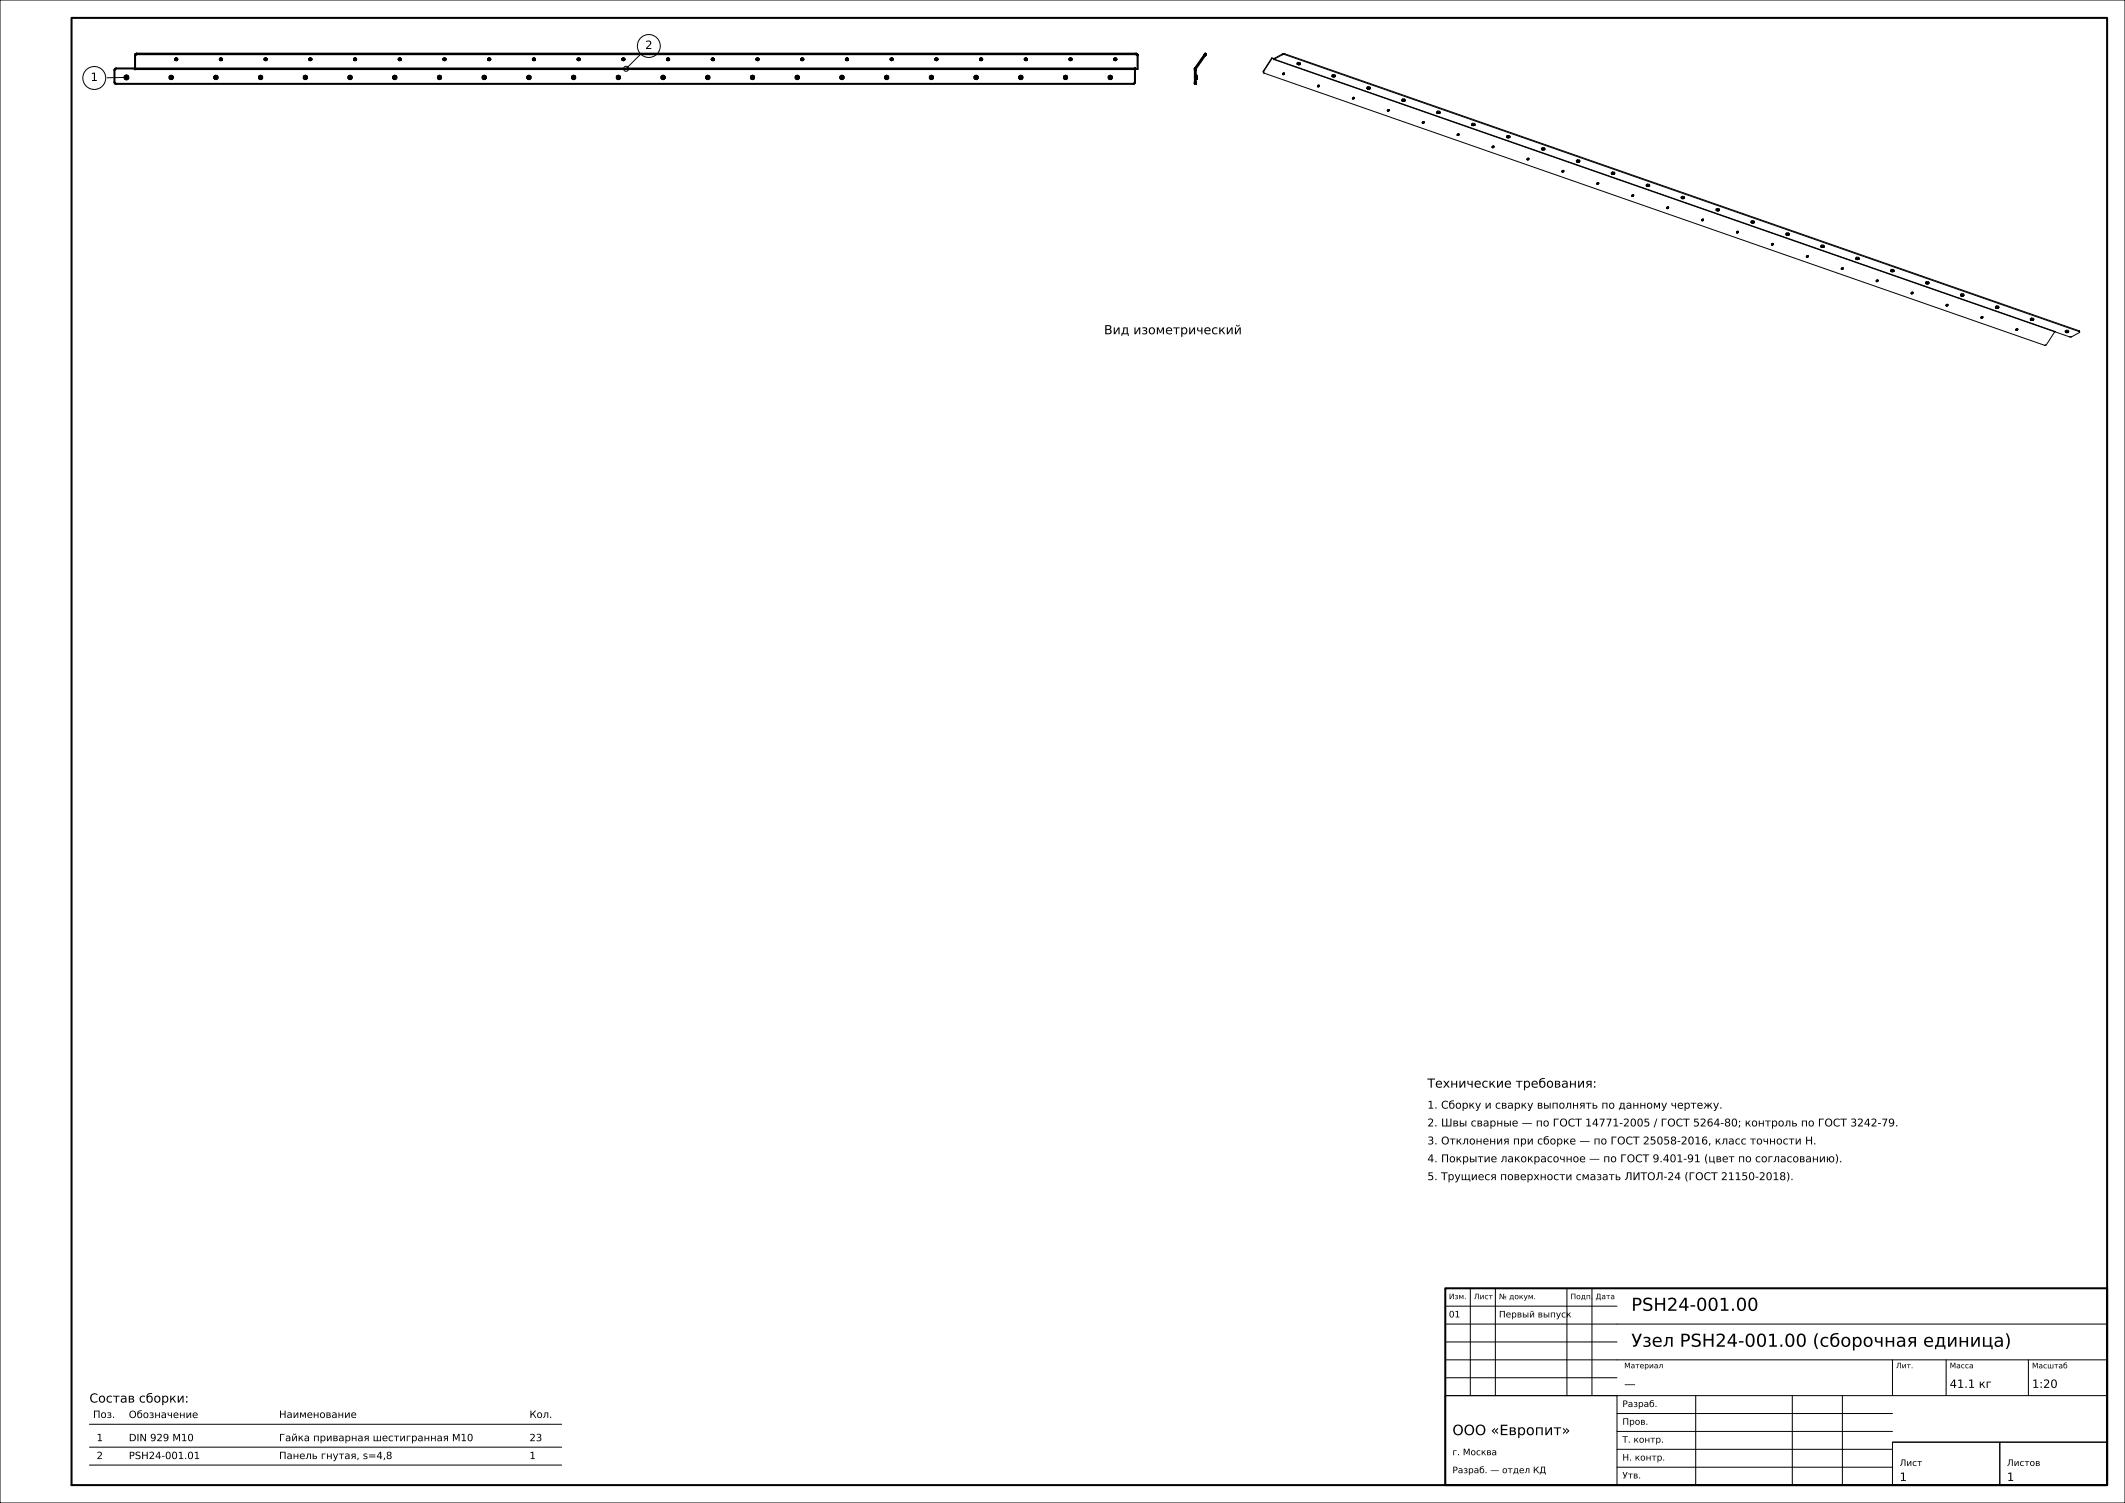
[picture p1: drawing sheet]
<svg xmlns="http://www.w3.org/2000/svg" width="594mm" height="420mm" viewBox="0 0 594 420" stroke-linecap="round" stroke-linejoin="round" font-family="sans-serif">
<g fill="none" stroke="#000" stroke-width=".28">
<path d="M0 0h594v420h-594zM178.8 15.4l-3.8 3.8M353.2 19.8l-.1 .3M353.2 19.8l.1 .1M353.3 19.9l-.1 .3M355.5 16.2l.6 .3M355.5 16.2l-2.3 3.6M355.5 16.2l.1 .1M355.6 16.3l-2.3 3.6M355.6 16.3l.5 .2M356 16.6v.1M356 16.6h.1"/>
<path d="M356.1 16.6h.1M356.1 16.6v.1M356.1 16.6l218.3 76.1M356.1 16.5l-.1 .1M356.2 16.5l222.2 77.6h.7l2.2-1.2M356.2 16.5l-.1 .1M358.5 15.1l-2.4 1.3M358.5 15.3l-2.3 1.2M358.5 15.1v.2M359.2 15l221.9 77.4M359.2 15l-.7 .1M359.2 15.3h-.7"/>
<path d="M359.2 15.3l221.9 77.3M359.2 15v.3M362.6 17.8v.1M362.6 17.6v.2M362.6 17.9v.1M362.6 18h.1M362.7 18h.1M362.7 18h.7M362.7 17.8l-.1 .1M362.7 17.8h-.1M362.8 17.9h.1M362.9 17.7h.3"/>
<path d="M362.9 17.7l-.2 .1M362.9 17.4l.3 .1M362.9 17.4l-.3 .2M362.9 17.4v.3M362.9 17.9h.3M363.2 17.9h.1M363.2 17.8h-.5M363.2 17.8h.2M363.3 17.9l-.3 .1-.2-.1M363.3 17.7h-.1M363.3 17.7l.1 .1M363.3 17.4v.3"/>
<path d="M363.4 17.8v.1M363.4 17.5l.1 .4M363.4 17.8l.1 .1M363.4 18h.1M363.4 17.9h.1M363.4 17.9v.1M363.5 18h-.1M363.5 17.9h.1M363.5 17.9v.1M35.4 21.6l-5.4 .1M353.1 20.1v.1M353.1 20.2h.1"/>
<path d="M353.2 20.2v.1M353.2 20.3h.1M353.2 20.3l.1 .1M353.3 20.4h.1M353.4 20.4l218.1 76.1 .5-.2 2.4-3.6M358.5 20.7v.1M358.5 20.8h.1M358.6 20.8l.2 .1M358.8 20.9h.1M359 20.8l-.2 .1M359 20.4l-.2 .3h-.3M359 20.4l-.5 .3"/>
<path d="M359 20.4v.1M359 20.7v.1M359 20.5h.1M359.1 20.6l-.1 .1M359.1 20.5v.1M359.1 20.6h.1M368.3 24.1h.1M368.3 24.1v.1M368.3 24.2l.1 .1M368.7 23.8l-.1 .3h-.3M368.8 23.8l-.5 .3M368.8 23.8v.2"/>
<path d="M368.8 24l-.4 .3M368.8 24h.1M372.3 21.2l.1 .1M372.3 21v.2M372.4 21.3v.1M372.4 21.4h.1M372.4 21.3h.1M372.4 21.4l.1 .1M372.6 21.3h.5M372.6 21.3h.1M372.6 21.3h.4M372.6 21.1h.5"/>
<path d="M372.6 21.1l-.3 .1M372.6 20.8l.4 .1M372.6 20.8l-.2 .2M372.6 20.8v.3M373 21.3h.1M373.1 21.1l.1 .2M373.1 20.8v.3M373.2 21.2l-.8 .1M373.2 21.2v.1M373.2 20.9l.1 .4M373.2 21.4h.1M373.2 21.4l-.7 .1"/>
<path d="M373.2 21.3h.1M373.2 21.3v.1M373.3 21.3l-.1 .1M378 27.5l.1 .1M378.1 27.6h.1M378.1 27.6l.1 .1M378.2 27.7h.1M378.5 27.3l-.5 .2M378.5 27.2h-.3l-.2 .3M378.5 27.2l.1 .3M378.5 27.5l-.3 .2M378.6 27.5h-.1"/>
<path d="M382.1 24.6l.1 .2M382.1 24.4v.2M382.2 24.8h.1M382.2 24.7v.1M382.2 24.7h.1M382.2 24.6h-.1M382.3 24.6l-.1 .1M382.3 24.7v.1M382.3 24.7h.5M382.4 24.5h.1M382.4 24.5l-.2 .1M382.4 24.2l.3 .1"/>
<path d="M382.4 24.2l-.2 .2M382.4 24.2v.3M382.6 24.6h-.3M382.6 24.6l.4 .1M382.8 24.7h.1M382.8 24.7l-.5 .1M382.9 24.5h-.4M382.9 24.5l.1 .2M382.9 24.2v.3M382.9 24.3l.1 .4M382.9 24.8h.1M383 24.7v.1"/>
<path d="M383 24.8h-.8M383 24.7h.1M383 24.7l-.1 .1M387.8 30.9v.1M387.8 31h.1M387.8 31l.1 .1M387.9 30.7l-.1 .2M387.9 31.1h.1M387.9 30.6v.1M388.1 31.1h-.1M388.2 31l-.1 .1M388.3 30.6l-.2 .3h-.3"/>
<path d="M388.3 30.6v.1M388.3 30.6h-.4M388.3 31h-.1M388.3 30.9v.1M388.3 30.7h.1M388.3 30.9h.1M388.3 30.7v.2M391.8 28l.1 .2M391.8 27.8v.2M391.9 28.1v.1M391.9 28.2h.1M392 28.2h.7"/>
<path d="M392 28.1h-.1M392 28h-.2M392.1 28.1h.1M392.1 27.9h.2M392.1 27.9l-.1 .1M392.1 27.6l.4 .1M392.1 27.6l-.2 .2M392.1 27.6v.3M392.2 28l-.2 .1M392.2 28l.5 .1M392.5 28.1h-.4M392.5 28.1h.1"/>
<path d="M392.6 28.1l-.3 .2-.2-.2M392.6 27.9h-.3M392.6 27.9l.1 .1M392.6 27.6v.3M392.7 27.7l.1 .4M392.7 28v.1M392.7 28.2h.1M392.7 28.1h.1M392.7 28.1v.1M392.8 28.2h-.1M392.8 28.1h.1M392.8 28.1v.1"/>
<path d="M397.6 34.3v.1M397.6 34.4h.1M397.6 34.4v.1M397.6 34.5h.1M397.8 34.5h-.1M398 34l-.1 .3h-.3M398 34l-.4 .3M398 34l.1 .2M398.1 34.3l-.3 .2M398.1 34.2v.1M401.6 31.4l.1 .2M401.6 31.2v.2"/>
<path d="M401.7 31.6h.1M401.7 31.5v.1M401.7 31.5h.1M401.7 31.6l.1 .1M401.8 31.4h-.2M401.8 31.5l.5 .1M401.8 31.5h.1M401.9 31.5h.4M401.9 31.3h.2M401.9 31.3l-.1 .1M401.9 31l.4 .1M401.9 31l-.2 .2"/>
<path d="M401.9 31v.3M402.2 31.4l-.5 .1M402.2 31.4l.2 .1M402.3 31.5h.1M402.3 31.6h.1M402.3 31.5v.1M402.4 31.3h-.3M402.4 31.3l.1 .2M402.4 31v.3M402.4 31.5h.1M402.4 31.1l.2 .4M402.5 31.6l-.7 .1"/>
<path d="M402.5 31.5h.1M402.5 31.5v.1M402.6 31.5l-.1 .1M407.3 37.8l.2 .1M407.3 37.6v.2M407.4 37.6h-.1M407.5 37.9h.1M407.7 37.4h.1M407.7 37.4l-.3 .2M407.8 37.4l-.2 .3h-.3M407.8 37.4v.1M407.8 37.8l-.3 .1"/>
<path d="M407.8 37.7v.1M407.8 37.5l.1 .1M407.9 37.6l-.1 .1M407.9 37.6h.1M411.4 34.8l.1 .2M411.4 34.8h.1M411.4 34.6v.2M411.5 35h.1M411.5 34.9v.1M411.5 34.9h.1M411.6 34.8l-.1 .1M411.6 34.8l.6 .1"/>
<path d="M411.6 34.9v.1M411.6 34.9h.1M411.6 35h.1M411.6 34.9h.5M411.7 34.7h.5M411.7 34.7l-.2 .1M411.7 34.4l.3 .1M411.7 34.4l-.3 .2M411.7 34.4v.3M412.1 34.9h.1M412.1 34.9l-.5 .1M412.2 34.7v.2"/>
<path d="M412.2 34.4v.3M412.2 34.5l.1 .4M412.2 35h.1M412.2 34.9v.1M412.2 35h-.7M412.2 34.9h.1M412.3 34.9h.1M412.3 34.9l-.1 .1M421.1 38.2l.1 .2M421.1 38v.2M421.2 38.3v.1M421.2 38.4h.1"/>
<path d="M421.3 38.4h.7M421.4 38.4h.1M421.4 38.3v.1M421.4 38.3h.1M421.4 38.1h.2M421.4 38.1l-.3 .1M421.4 37.8l.4 .1M421.4 37.8l-.2 .2M421.4 37.8v.3M421.5 38.2l-.3 .1M421.5 38.2l.5 .1M421.8 38.3h-.4"/>
<path d="M421.8 38.3h.1M421.8 38.3l-.4 .1M421.9 38.1h-.3M421.9 38.1l.1 .2M421.9 37.8v.3M422 37.9l.1 .4M422 38.4h.1M422 38.3h.1M422 38.3v.1M422.1 38.3l-.1 .1M417.1 41.2h.1M417.1 41.2l.1 .1"/>
<path d="M417.2 40.9l-.1 .3M417.2 41.3h.1M417.2 40.9h.1M417.4 41.3h-.1M417.5 40.8l-.1 .3h-.3M417.6 40.8v.1M417.6 40.8l-.4 .1M417.6 41.1l-.2 .2M417.6 41.1h.1M417.6 40.9v.1M417.6 41v.1M426.8 44.5v.1"/>
<path d="M426.8 44.6h.1M426.9 44.6h.1M426.9 44.6v.1M426.9 44.7h.1M427.1 44.7h-.1M427.3 44.3l-.5 .2M427.4 44.3l-.3-.1-.3 .3M427.4 44.3v.1M427.4 44.5l-.3 .2M427.4 44.4v.1M430.9 41.6v.2M430.9 41.4v.2"/>
<path d="M430.9 41.8h.1M431 41.8h.1M431 41.7v.1M431 41.8l.1 .1M431 41.7h.1M431 41.6h-.1M431.1 41.8h.5M431.1 41.7v.1M431.1 41.7h.5M431.2 41.5l.2 .1M431.2 41.5l-.2 .1M431.2 41.2l.3 .1"/>
<path d="M431.2 41.2l-.2 .2M431.2 41.2v.3M431.5 41.6l-.5 .1M431.5 41.6l.2 .1M431.6 41.7h.1M431.6 41.8h.1M431.7 41.5l-.3 .1M431.7 41.5l.1 .2M431.7 41.2v.3M431.7 41.7l.1 .1M431.7 41.3l.2 .4M431.7 41.8l-.6 .1"/>
<path d="M431.8 41.7h.1M431.8 41.8h.1M431.9 41.7l-.2 .1M436.6 48l.1 .1M436.6 47.8v.2M436.6 47.8h.1M436.7 48.1h.1M437.1 47.6l-.2 .3h-.3M437.1 47.6v.1M437.1 47.6l-.5 .2M437.1 48l-.3 .1M437.1 47.9v.1"/>
<path d="M437.1 47.7l.1 .1M437.2 47.8l-.1 .1M437.2 47.8h.1M440.6 45l.2 .2M440.6 45h.1M440.6 44.8v.2M440.7 45.2h.1M440.7 45.1v.1M440.8 45.2h.7M440.8 45.1h-.1M440.8 45v.1M440.8 45h.6"/>
<path d="M440.9 45.2h.1M440.9 45.1v.1M440.9 45.1h.5M440.9 44.9h.5M440.9 44.9l-.1 .1M440.9 44.6l.4 .1M440.9 44.6l-.2 .2M440.9 44.6v.3M441.4 45.1h.1M441.4 45.2h-.4M441.4 45l.1 .1M441.4 44.9l.1 .1"/>
<path d="M441.4 44.7v.2M441.5 44.7l.1 .4M441.5 45v.1M441.5 45.2h.1M441.5 45.1v.1M441.5 45.1h.1M441.6 45.2h-.1M441.6 45.1v.1M446.4 51.4h.1M446.4 51.4v.1M446.4 51.5h.1M446.4 51.1v.3"/>
<path d="M446.5 51.5h.1M446.5 51.1h-.1M446.7 51.5h-.2M446.7 51.5h.1M446.8 51l-.1 .3h-.3M446.8 51l.1 .1M446.8 51l-.3 .1M446.9 51.3l-.2 .2M446.9 51.3h.1M446.9 51.1v.1M446.9 51.2v.1M450.4 48.5l.1 .1"/>
<path d="M450.4 48.2v.3M450.5 48.6h.1M450.5 48.5v.1M450.5 48.6l.6 .1M450.5 48.5h.1M450.6 48.6h.1M450.7 48.3h.1M450.7 48.3l-.3 .2M450.7 48.1h.4M450.7 48.1l-.2 .1M450.7 48.1v.2M450.8 48.4l-.3 .1"/>
<path d="M450.8 48.4l.5 .1M451.1 48.5h-.5M451.1 48.5h.1M451.1 48.5v.1M451.1 48.6h-.4M451.2 48.7h-.1M451.2 48.3h-.4M451.2 48.3l.1 .2M451.2 48.1v.2M451.2 48.1l.2 .4M451.2 48.6v.1M451.3 48.5v.1"/>
<path d="M451.3 48.6h-.1M451.3 48.5h.1M451.3 48.6h.1M451.4 48.5l-.1 .1M456.1 54.7v.1M456.1 54.8h.1M456.1 54.8l.1 .1M456.2 54.9h.1M456.4 54.9h-.1M456.6 54.5l-.5 .2M456.6 54.5l-.3-.1-.2 .3M456.6 54.5l.1 .1"/>
<path d="M456.7 54.7l-.3 .2M456.7 54.6v.1M460.2 51.9v.1M460.2 51.6v.3M460.2 52h.1M460.3 52h.1M460.3 52v.1M460.3 51.9l-.1 .1M460.3 51.8l-.1 .1M460.4 52h.1M460.4 51.9v.1M460.4 52h.5"/>
<path d="M460.4 51.9h.1M460.4 51.9h.5M460.5 51.7l.2 .1M460.5 51.7l-.2 .1M460.5 51.5h.3M460.5 51.5l-.3 .1M460.5 51.5v.2M460.8 51.8l-.5 .1M460.8 51.8l.2 .1M460.9 51.9h.1M460.9 51.9v.1M460.9 52h.1"/>
<path d="M461 51.7l-.3 .1M461 51.7v.2M461 51.5v.2M461 51.9l.1 .1M461 51.5l.1 .4M461 52l-.7 .1M461 52h.1M461 51.9h.1M461.1 52h-.1M461.1 51.9v.1M465.9 58.1v.1M465.9 58.2l.1 .1"/>
<path d="M466 58.3h.1M466.2 58.3h-.1M466.3 58.2l-.1 .1M466.3 57.8l-.1 .3h-.3M466.4 57.9l-.5 .2M466.4 57.9h.1M466.4 58.2h-.1M466.4 58.1v.1M466.4 57.9v.1M466.4 58v.1M466.4 58h.1M469.9 55.3l.1 .1"/>
<path d="M469.9 55.3h.1M469.9 55v.3M470 55.4h.1M470 55.4l.1 .1M470 55.3v.1M470.1 55.5h.7M470.1 55.3h-.1M470.1 55.2v.1M470.1 55.2l.7 .1M470.2 55.4h.1M470.2 55.3v.1M470.2 55.3h.4"/>
<path d="M470.2 55.4l.1 .1M470.2 55.1h.5M470.2 55.1l-.1 .1M470.2 54.9h.4M470.2 54.9l-.2 .1M470.2 54.9v.2M470.6 55.3h.1M470.7 55.4l-.4 .1M470.7 55.1l.1 .2M470.7 54.9v.2M470.8 54.9l.1 .4M470.8 55.4h.1"/>
<path d="M470.8 55.3v.1M470.8 55.3h.1M470.9 55.3l-.1 .1M479.7 58.7v.1M479.7 58.4v.3M479.8 58.8h.1M479.8 58.8v.1M479.8 58.7v.1M479.8 58.9h.4M479.8 58.7h.1M479.9 58.8h.1M479.9 58.8l.3 .1"/>
<path d="M480 58.5h.1M480 58.5l-.3 .2M480 58.3h.4M480 58.3l-.2 .1M480 58.3v.2M480.1 58.6l-.3 .1M480.1 58.6l.5 .1M480.3 58.7h-.4M480.3 58.7h.1M480.4 58.7h.1M480.4 58.8l-.2 .1M480.4 58.9h-.2"/>
<path d="M480.4 58.7v.1M480.5 58.9h-.1M480.5 58.5h-.4M480.5 58.5l.1 .2M480.5 58.3v.2M480.5 58.3l.2 .4M480.6 58.7v.1M480.6 58.7h.1M480.6 58.8l-.1 .1M480.7 58.7l-.1 .1M475.6 61.6h.1M475.7 61.6v.1"/>
<path d="M475.7 61.7h.1M475.7 61.3l-.1 .3M475.8 61.3h-.1M475.9 61.7h-.1M476 61.7h-.1M476 61.2h.1M476 61.2l-.2 .1M476.1 61.2v.1M476.1 61.3l-.5 .2M476.1 61.3h.1M476.2 61.5l-.2 .2M476.2 61.5h.1"/>
<path d="M476.2 61.3v.1M476.2 61.4v.1M485.4 64.9l.1 .2M485.5 65.1h.1M485.6 65.1h.1M485.9 64.6l-.2 .3-.3 .1M485.9 64.7l-.5 .2M485.9 64.7h.1M485.9 64.9l-.3 .2M485.9 64.7l.1 .1M486 64.8l-.1 .1M489.4 62.1l.1 .1"/>
<path d="M489.4 61.8v.3M489.5 62.2h.1M489.5 62.2l.1 .1M489.6 62.3h.1M489.6 62.1l-.1 .1M489.6 62l-.2 .1M489.7 62.2h.1M489.7 62.2h.5M489.7 62.1v.1M489.8 61.9l.2 .1M489.8 61.9l-.2 .1M489.8 61.7h.3"/>
<path d="M489.8 61.7l-.3 .1M489.8 61.7v.2M489.8 62.1h-.1M489.8 62.1h.4M489.9 62h.1M490 62l.3 .1M490.2 62.1h.1M490.2 62.1v.1M490.2 62.2h.1M490.2 61.9l-.6 .2M490.2 61.9l.1 .1M490.2 61.7v.2"/>
<path d="M490.3 62.1v.1M490.3 61.7l.1 .4M490.3 62v.1M490.3 62.3h-.7M490.3 62.2h.1M490.3 62.1h.1M490.3 62.2v.1M490.4 62.2h-.1M490.4 62.1v.1M495.2 68.3v.1M495.2 68.4l.1 .1M495.3 68.5h.1"/>
<path d="M495.5 68.5h-.1M495.6 68.5h-.1M495.6 68l-.1 .3-.3 .1M495.7 68.1l-.3-.1-.2 .3M495.7 68.1h.1M495.7 68.1v.1M495.7 68.2l-.1 .3M495.7 68.2h.1M499.2 65.5l.1 .1M499.2 65.5h.1M499.2 65.2v.3M499.3 65.6h.1"/>
<path d="M499.3 65.6h.8M499.3 65.5v.1M499.3 65.5h.1M499.4 65.6h.5M499.4 65.6h.1M499.5 65.5h.4M499.5 65.3h.5M499.5 65.3l-.2 .2M499.5 65.1h.4M499.5 65.1l-.2 .1M499.5 65.1v.2M499.9 65.5v.1"/>
<path d="M500 65.4l-.7 .1M500 65.4v.1M500 65.3l.1 .2M500 65.1v.2M500 65.5h.1M500 65.1l.2 .4M500.1 65.6v.1M500.1 65.5v.1M500.1 65.6h.1M500.1 65.5h.1M500.2 65.5l-.1 .1M504.9 71.8h.1"/>
<path d="M504.9 71.8l.1 .1M505 71.9h.1M505.2 71.9h-.1M505.3 71.9h-.1M505.3 71.4l-.4 .4M505.3 71.4h.1M505.4 71.4v.1M505.4 71.5l-.5 .3M505.4 71.5h.1M505.5 71.5v.1M505.5 71.6l-.2 .3M509 68.9v.1"/>
<path d="M509 68.6v.3M509 69h.1M509.1 69v.1M509.1 68.9l-.1 .1M509.1 69.1h.4M509.1 68.9h.1M509.1 68.9h.7M509.2 69h.1M509.2 69l.3 .1M509.3 68.7h.5M509.3 68.7l-.3 .2M509.3 68.5h.3"/>
<path d="M509.3 68.5l-.3 .1M509.3 68.5v.2M509.6 68.9l-.4 .1M509.6 68.9h.1M509.7 68.9v.1M509.7 69h.1M509.7 69l-.2 .1M509.8 68.7v.2M509.8 68.5v.2M509.8 68.6l.1 .3M509.8 68.9l.1 .1M509.8 68.9h.1"/>
<path d="M509.9 69l-.4 .1M509.9 68.9h.1M509.9 68.9v.1M514.7 75.2l.2 .1M514.9 75.3h.1M515.1 74.9l-.1 .2-.3 .1M515.2 74.9h-.4l-.1 .3M515.2 74.9h.1M515.2 74.9l-.3 .4M518.7 72.3l.1 .1M518.7 72v.3M518.8 72.4v.1"/>
<path d="M518.8 72.4h.1M518.8 72.4l.1 .1M518.9 72.5h.1M518.9 72.3l-.1 .1M518.9 72.2l-.2 .1M519 72.4h.1M519 72.4h.5M519 72.3v.1M519 72.1l.3 .1M519 72.1l-.1 .1M519 71.9h.4M519 71.9l-.2 .1"/>
<path d="M519 71.9v.2M519 72.3h.1M519 72.3h.4M519.3 72.2l-.4 .1M519.3 72.2l.3 .1M519.4 72.3l.1 .1M519.5 72.4h.1M519.5 72.1l-.2 .1M519.5 72.1l.1 .1M519.5 71.9v.2M519.6 72.3v.1M519.6 72l.1 .3"/>
<path d="M519.6 72.2l.1 .1M519.6 72.5h-.7M519.6 72.4v.1M519.6 72.4h.1M519.7 72.3l-.1 .1M524.4 78.5v.1M524.4 78.6h.1M524.5 78.6l.3 .1M524.8 78.7h.1M524.9 78.2l-.5 .3M524.9 78.2l-.1 .5M524.9 78.3l-.1 .2-.4 .1"/>
<path d="M528.5 75.7l.1 .2M528.5 75.4v.3M528.6 75.8h.1M528.6 75.8h.8M528.6 75.7v.1M528.6 75.9h.1M528.6 75.7h.1M528.7 75.7h-.1M528.7 75.8h.5M528.7 75.8h.1M528.7 75.7h.5M528.8 75.5l.2 .1"/>
<path d="M528.8 75.5l-.3 .2M528.8 75.3h.4M528.8 75.3l-.2 .1M528.8 75.3v.2M529 75.6l-.3 .1M529 75.6l.3 .1M529.2 75.7v.1M529.3 75.5l-.3 .1M529.3 75.5l.1 .2M529.3 75.3v.2M529.3 75.7h.1M529.3 75.4l.2 .3"/>
<path d="M529.4 75.7v.1M529.4 75.7h.1M529.4 75.8h.1M529.5 75.7l-.1 .1M538.3 79.1v.1M538.3 78.8v.3M538.3 79.2h.1M538.3 79.2l.1 .1M538.4 79.1h-.1M538.4 79.1h.7M538.5 79.2h.1M538.6 78.9h.4"/>
<path d="M538.6 78.9l-.3 .2M538.6 78.7h.3M538.6 78.7l-.3 .1M538.6 78.7v.2M538.9 79.1l-.4 .1M538.9 79.1h.1M539 79.1v.1M539 79.2h.1M539 79.2h-.5M539 78.9l.1 .2M539 78.7v.2M539.1 78.8l.1 .3"/>
<path d="M539.1 79.1v.1M539.1 79.1h.1M539.2 79.2l-.8 .1M539.2 79.1h.1M539.2 79.1v.1M534.2 82l.1 .1M534.3 82.1h.1M534.5 82.1h-.2M534.6 82.1h-.1M534.6 81.6l-.4 .4M534.6 81.6l.2 .2M534.7 81.7l-.2 .2-.3 .1"/>
<path d="M534.8 81.8l-.2 .3M534.8 81.8h.1M544 85.4l.2 .1M544.2 85.5h.1M544.4 85.5h-.2M544.4 85.4v.1M544.4 85.1l-.1 .2-.3 .1M544.5 85.1h-.4l-.1 .3M544.5 85.1v.1M544.5 85.2h.1M544.5 85.2l-.1 .2M548 82.5l.1 .1"/>
<path d="M548 82.2v.3M548.1 82.6v.1M548.1 82.6h.1M548.1 82.7h.1M548.1 82.5v.1M548.2 82.5h-.2M548.2 82.6h.1M548.3 82.6h.4M548.3 82.5l-.1 .1M548.3 82.3l.3 .1M548.3 82.3l-.1 .2M548.3 82.1h.4"/>
<path d="M548.3 82.1l-.2 .1M548.3 82.1v.2M548.3 82.5h.1M548.3 82.5h.4M548.6 82.4l-.5 .1M548.6 82.4l.2 .1M548.7 82.5v.1M548.7 82.6h.1M548.8 82.3l-.2 .1M548.8 82.3l.1 .1M548.8 82.1v.2M548.8 82.5l.1 .1"/>
<path d="M548.8 82.2l.2 .3M548.9 82.4v.1M548.9 82.7h-.7M548.9 82.7h.1M548.9 82.5h.1M548.9 82.6v.1M549 82.5l-.1 .1M553.7 88.7v.1M553.7 88.8h.1M553.8 88.8v.1M553.8 88.9h.1M553.9 88.9h.1"/>
<path d="M554.1 88.9h-.2M554.1 88.9h.1M554.2 88.4l-.5 .3M554.2 88.4l-.1 .5M554.2 88.5l-.2 .2-.3 .1M557.8 85.9l.1 .2M557.8 85.6v.3M557.9 86h.1M557.9 86l.7 .1M557.9 85.9v.1M557.9 85.9h.1M557.9 85.9h-.1"/>
<path d="M558 85.9h-.1M558 86h.5M558 86h.1M558 85.9h.5M558.1 85.7l.2 .1M558.1 85.7l-.2 .2M558.1 85.5h.3M558.1 85.5l-.2 .1M558.1 85.5v.2M558.3 85.8l-.3 .1M558.3 85.8h.2M558.4 85.8h-.1"/>
<path d="M558.5 85.8l.1 .1M558.5 85.9v.1M558.6 85.7l-.2 .1M558.6 85.7l.1 .2M558.6 85.5v.2M558.6 85.9h.1M558.6 85.6l.1 .3M558.6 85.9l.1 .1M558.7 85.9h.1M558.7 86h.1M558.7 85.9l-.1 .2M563.5 92.2l.1 .1"/>
<path d="M563.5 92.1v.1M563.5 92v.1M563.6 92.3h.1M563.8 92.3h-.2M563.8 92.3h.1M564 91.9l-.2 .2-.3 .1M564 91.9v.1M564 91.9l-.5 .1M564 92.1l-.2 .2M564 92v.1M567.5 89.3l.1 .1M567.5 89v.3"/>
<path d="M567.6 89.4h.1M567.6 89.4l.1 .1M567.6 89.3v.1M567.7 89.3h-.1M567.7 89.3h.7M567.8 89.4h.1M567.8 89.4v.1M567.8 89.3h.4M567.8 89.1h.5M567.8 89.1l-.3 .2M567.8 88.9h.4M567.8 88.9l-.2 .1"/>
<path d="M567.8 88.9v.2M568.2 89.3l.1 .1M568.3 89.4l-.5 .1M568.3 89.1l.1 .2M568.3 88.9v.2M568.4 89l.1 .3M568.4 89.3v.1M568.4 89.3h.1M568.4 89.4l-.7 .1M568.5 89.3h.1M568.5 89.3l-.1 .1M574.4 92.6l.1 .1"/>
<path d="M574.4 92.6v.1M574.4 92.6h.1M574.5 92.6v.1M577.3 92.7l.1 .1M577.3 92.4v.3M577.4 92.8h.1M577.4 92.8v.1M577.4 92.9h.1M577.5 92.8h.1M577.5 92.8h.5M577.6 92.5l.2 .1M577.6 92.5l-.3 .2"/>
<path d="M577.6 92.3h.4M577.6 92.3l-.2 .1M577.6 92.3v.2M577.6 92.7l-.1 .1M577.6 92.7l.4 .1M577.9 92.6l-.5 .2M577.9 92.6l.2 .1M578 92.8h.1M578.1 92.6h-.3M578.1 92.6l.1 .1M578.1 92.3v.3M578.1 92.7h.1"/>
<path d="M578.1 92.4l.2 .3M578.1 92.9h-.6M578.2 92.9h-.1M578.2 92.7v.1M578.2 92.7h.1M578.2 92.8h.1M578.2 92.8v.1M578.3 92.7l-.1 .1M581.1 92.4l.2 .1M581.1 92.6l.2 .2M581.1 92.4v.2M581.3 92.5h.1"/>
<path d="M581.3 92.5v.3M581.3 92.9h.1M581.3 92.8v.1M411 360v30M418 360v30M438 360v30M445 360v30M404 380h185M404 375h48M404 370h185M404 365h48M529 380v10"/>
<path d="M544 380v10M567 380v10M25 398h132M404 390h48v25h-48zM404 390h185M404 385h48M452 400h77M452 395h77M474 390v25M501 390v25M515 390v25M25 404.4h132"/>
<path d="M25 409.4h132M452 410h77M452 405h77M529 403h30v12h-30zM529 403h60M559 403h30v12h-30z"/>
<circle cx="175" cy="19.2" r=".7"/>
<circle cx="181.4" cy="12.9" r="3.2"/>
<circle cx="26.4" cy="21.8" r="3.2"/>
<circle cx="35.3" cy="21.6" r=".7"/>
</g>
<g fill="none" stroke="#000" stroke-width=".56">
<path d="M20 5h569v410h-569zM37.7 19.3h.1M37.7 19.2h279.5M37.7 19.3h279.5M38.2 15l-.4 .2-.1 .4M38.2 15.1l-.4 .4-.1 3.8M38.2 15.1h279.3M38.2 15h279.3M38.2 15v.1M49 16.5v.2M49 16.7h.1M49 16.7v.1"/>
<path d="M49 16.8h.1M49.3 16.3h.1M49.3 16.3l-.3 .2M49.4 16.3l.1 .1M49.5 16.4h.1M49.5 16.4v.1M49.5 16.5h.1M49.5 16.5l-.5 .1M49.5 16.5l.1 .1M49.6 16.6l-.5 .2M61.5 16.6v.1M61.5 16.5v.1"/>
<path d="M61.5 16.5l.2 .2 .3-.2M61.5 16.5h.1M61.5 16.7h.1M61.5 16.7v.1M61.5 16.8h.1M61.6 16.8h.1M61.7 16.3h.1M61.7 16.3l-.2 .2M61.8 16.3l.2 .1M61.8 16.8h-.1M62 16.4h.1M62 16.4v.1"/>
<path d="M62 16.5h.1M62 16.5l.1 .1M62.1 16.6l-.3 .2M73.9 16.6l.1 .1M74 16.5l-.1 .1M74 16.5l.3 .2 .2-.2M74 16.7h.1M74 16.4v.1M74 16.7l.2 .1M74 16.4h.1M74.2 16.3l-.2 .1M74.2 16.8h.1"/>
<path d="M74.3 16.3l.2 .1M74.3 16.3h-.1M74.5 16.4h.1M74.5 16.4v.1M74.5 16.7l-.2 .1M74.5 16.7h.1M74.5 16.5v.1M74.5 16.6v.1M86.4 16.6l.3 .2M86.5 16.5l-.1 .1M86.5 16.5l.3 .2 .2-.2M86.5 16.5h.1"/>
<path d="M86.5 16.4v.1M86.5 16.4h.1M86.7 16.3l-.2 .1M86.7 16.8h.1M86.8 16.3l.2 .2M86.8 16.3h-.1M86.9 16.8h-.1M87 16.8h-.1M87 16.7v.1M87 16.5h.1M87 16.7h.1M87 16.5v.1"/>
<path d="M87 16.6v.1M99 16.6l.4 .2M99 16.5v.1M99 16.5l.5 .1M99 16.5h.1M99 16.4v.1M99 16.4h.1M99.1 16.3l-.1 .1M99.2 16.3l.3 .2M99.2 16.3h-.1M99.5 16.8h-.1M99.5 16.7v.1"/>
<path d="M99.5 16.7h.1M99.5 16.5v.2M111.5 16.6l.1 .2M111.5 16.5v.1M111.5 16.5l.5 .1M111.5 16.5h.1M111.5 16.4v.1M111.5 16.4h.1M111.6 16.4h-.1M111.6 16.8h.1M111.6 16.3l.4 .2M111.6 16.3v.1"/>
<path d="M111.9 16.8h-.3M112 16.8h-.1M112 16.7v.1M112 16.7h.1M112 16.5v.1M112 16.6v.1M124 16.6v.1M124 16.5v.1M124 16.7h.1M124 16.7l.1 .1M124.1 16.4l-.1 .1M124.1 16.8h.1"/>
<path d="M124.1 16.3h.3M124.1 16.3v.1M124.1 16.8h.3M124.4 16.3v.1M124.4 16.4l.1 .1M124.4 16.8h.1M124.5 16.7l-.1 .1M124.5 16.5h.1M124.5 16.7h.1M124.5 16.5l-.5 .1M124.5 16.5v.1M124.5 16.6v.1"/>
<path d="M136.5 16.6v.1M136.5 16.5v.1M136.5 16.7h.1M136.5 16.7v.1M136.5 16.8h.1M136.6 16.8h.3M136.9 16.3v.1M136.9 16.3l-.4 .2M136.9 16.4h.1M136.9 16.8h.1M137 16.4h.1M137 16.4v.1"/>
<path d="M137 16.5h.1M137 16.5l-.5 .1M137 16.5l.1 .1M137.1 16.6l-.2 .2M149 16.5v.2M149 16.7h.1M149 16.7v.1M149 16.8h.1M149.3 16.3h.1M149.3 16.3l-.3 .2M149.4 16.3l.1 .1M149.5 16.4h.1"/>
<path d="M149.5 16.4v.1M149.5 16.5h.1M149.5 16.5l-.5 .1M149.5 16.5l.1 .1M149.6 16.6l-.5 .2M161.4 16.6l.1 .1M161.5 16.5l-.1 .1M161.5 16.5l.2 .2 .3-.2M161.5 16.7h.1M161.5 16.7v.1M161.5 16.8h.1M161.6 16.8h.1"/>
<path d="M161.7 16.3h.1M161.7 16.3l-.2 .2M161.8 16.3l.2 .1M161.8 16.8h-.1M162 16.4h.1M162 16.4v.1M162 16.5h.1M162 16.5l.1 .1M162.1 16.6l-.3 .2M173.9 16.6l.1 .1M174 16.5l-.1 .1M174 16.5l.3 .2 .2-.2"/>
<path d="M174 16.7h.1M174 16.4v.1M174 16.7l.2 .1M174 16.4h.1M174.2 16.3l-.2 .1M174.2 16.8h.1M174.3 16.3l.2 .1M174.3 16.3h-.1M174.5 16.4h.1M174.5 16.4v.1M174.5 16.7l-.2 .1M174.5 16.7h.1"/>
<path d="M174.5 16.5l.1 .1M174.6 16.6l-.1 .1M186.5 16.6l.2 .2M186.5 16.5v.1M186.5 16.5l.2 .2 .3-.2M186.5 16.5h.1M186.5 16.4v.1M186.5 16.4h.1M186.7 16.3l-.2 .1M186.7 16.8h.1M186.7 16.3l.3 .2M186.7 16.3h.1"/>
<path d="M186.9 16.8h-.2M187 16.8h-.1M187 16.7v.1M187 16.5h.1M187 16.7h.1M187 16.5v.1M187 16.6v.1M199 16.6l.4 .2M199 16.5v.1M199 16.5l.5 .1M199 16.5h.1M199 16.4v.1"/>
<path d="M199 16.4h.1M199.1 16.3l-.1 .1M199.2 16.3l.3 .2M199.2 16.3h-.1M199.5 16.8h-.1M199.5 16.7v.1M199.5 16.7h.1M199.5 16.5v.2M211.4 16.6l.2 .2M211.5 16.5l-.1 .1M211.5 16.5l.5 .1M211.5 16.5h.1"/>
<path d="M211.5 16.4v.1M211.5 16.4h.1M211.6 16.4h-.1M211.6 16.8h.1M211.6 16.3h.3M211.6 16.3v.1M211.6 16.8h.3M211.9 16.3v.1M211.9 16.4l.1 .1M211.9 16.8h.1M212 16.7l-.1 .1M212 16.7h.1"/>
<path d="M212 16.5v.1M212 16.6v.1M224 16.6v.1M224 16.5v.1M224 16.7h.1M224 16.7l.1 .1M224.1 16.4l-.1 .1M224.1 16.8h.1M224.1 16.3h.3M224.1 16.3v.1M224.1 16.8h.3M224.4 16.3v.1"/>
<path d="M224.4 16.4l.1 .1M224.4 16.8h.1M224.5 16.7l-.1 .1M224.5 16.5h.1M224.5 16.7h.1M224.5 16.5l-.5 .1M224.5 16.5l.1 .1M224.6 16.6l-.1 .1M236.4 16.6l.1 .1M236.5 16.5l-.1 .1M236.5 16.7h.1M236.5 16.7v.1"/>
<path d="M236.5 16.8h.1M236.8 16.3h.1M236.8 16.3l-.3 .2M236.9 16.3l.1 .1M237 16.4h.1M237 16.4v.1M237 16.5h.1M237 16.5l-.5 .1M237 16.5l.1 .1M237.1 16.6l-.5 .2M249 16.6v.1M249 16.5v.1"/>
<path d="M249 16.5l.3 .2 .2-.2M249 16.5h.1M249 16.7h.1M249 16.7v.1M249 16.8h.1M249.3 16.3h.1M249.3 16.3l-.3 .2M249.4 16.3l.1 .1M249.5 16.4h.1M249.5 16.4v.1M249.5 16.5h.1M249.5 16.5v.1"/>
<path d="M249.5 16.6l-.4 .2M261.4 16.6l.1 .1M261.5 16.5l-.1 .1M261.5 16.5l.3 .2 .2-.2M261.5 16.7h.1M261.5 16.7v.1M261.5 16.8h.1M261.6 16.8h.2M261.8 16.3h.1M261.8 16.3l-.3 .2M261.8 16.3l.2 .1M261.8 16.8h.1"/>
<path d="M262 16.4h.1M262 16.4v.1M262 16.5h.1M262 16.5l.1 .1M262.1 16.6l-.3 .2M274 16.6l.2 .2M274 16.5v.1M274 16.5l.2 .2 .3-.2M274 16.5h.1M274 16.4v.1M274 16.4h.1M274.2 16.3l-.2 .1"/>
<path d="M274.2 16.8h.1M274.2 16.3l.3 .2M274.2 16.3h.1M274.4 16.8h-.2M274.5 16.8h-.1M274.5 16.7v.1M274.5 16.7h.1M274.5 16.5v.1M274.5 16.6v.1M286.5 16.6l.4 .2M286.5 16.5v.1M286.5 16.5l.3 .2 .2-.2"/>
<path d="M286.5 16.5h.1M286.5 16.4v.1M286.5 16.4h.1M286.6 16.3l-.1 .1M286.7 16.3l.3 .2M286.7 16.3h-.1M287 16.8h-.1M287 16.7v.1M287 16.5h.1M287 16.7h.1M287 16.5l.1 .1M287.1 16.6l-.1 .1"/>
<path d="M298.9 16.6l.5 .2M299 16.5l-.1 .1M299 16.5l.5 .1M299 16.5h.1M299 16.4v.1M299 16.4h.1M299.1 16.3l-.1 .1M299.2 16.3l.3 .2M299.2 16.3h-.1M299.5 16.8h-.1M299.5 16.7v.1M299.5 16.7h.1"/>
<path d="M299.5 16.5v.1M299.5 16.6v.1M311.5 16.6v.1M311.5 16.5v.1M311.5 16.5l.5 .1M311.5 16.5h.1M311.5 16.7h.1M311.5 16.7l.1 .1M311.6 16.4l-.1 .1M311.6 16.8h.1M311.6 16.3h.3M311.6 16.3v.1"/>
<path d="M311.6 16.8h.3M311.9 16.3v.1M311.9 16.4l.1 .1M311.9 16.8h.1M312 16.7l-.1 .1M312 16.7h.1M312 16.5l.1 .1M312.1 16.6l-.1 .1M317.2 19.2v3.8l-.4 .4h-284.3l-.4-.2-.1-3.6 .2-.4 5.5-.1v.2M317.3 19.1h.1M317.3 19.1l-.1 .1M317.3 19.1l.1 .1"/>
<path d="M317.5 15l.4 .2 .1 .4M317.5 15.1l.5 .4M317.5 15v.1M318 15.4v3.9l-.6-.1M334 19.1h.2v4.3h-.2zM334 19.6h.2M334 19.1l.3 .1M334.3 19.2l-.1 .1M336.6 15.4l.2 .2M336.7 15.3l-.1 .1M336.9 15l-2.9 4.1M336.9 15l-.1 .1"/>
<path d="M336.9 15h.1M336.9 15l.2 .1M337.1 15.1l-.1 .1M337.1 15.1l-2.8 4.1M34.9 21.4l.5-.3 .4 .3v.5l-.4 .2-.5-.2zM47.4 21.4l.5-.3 .4 .3v.5l-.4 .2-.5-.2zM48 21.4v.1M59.9 21.4l.4-.3 .5 .3v.5l-.5 .2-.4-.2zM72.4 21.4l.4-.3 .5 .3v.5l-.5 .2-.4-.2zM84.9 21.4l.5-.3 .4 .3v.5l-.4 .2-.5-.2zM97.4 21.4l.5-.3 .4 .3v.5l-.4 .2-.5-.2zM109.9 21.4l.5-.3 .4 .3v.5l-.4 .2-.5-.2z"/>
<path d="M122.4 21.4l.4-.3 .5 .3v.5l-.5 .2-.4-.2zM134.9 21.4l.4-.3 .5 .3v.5l-.5 .2-.4-.2zM147.4 21.4l.4-.3 .5 .3v.5l-.5 .2-.4-.2zM159.9 21.4l.4-.3 .5 .3v.5l-.5 .2-.4-.2zM172.4 21.4l.5-.3 .4 .3v.5l-.4 .2-.5-.2zM184.9 21.4l.4-.3 .5 .3v.5l-.5 .2-.4-.2zM197.4 21.4l.5-.3 .4 .3v.5l-.4 .2-.5-.2zM209.9 21.4l.4-.3 .5 .3v.5l-.5 .2-.4-.2zM222.4 21.4l.5-.3 .4 .3v.5l-.4 .2-.5-.2zM234.9 21.4l.4-.3 .5 .3v.5l-.5 .2-.4-.2zM247.4 21.4l.5-.3 .4 .3v.5l-.4 .2-.5-.2zM259.9 21.4l.4-.3 .5 .3v.5l-.5 .2-.4-.2z"/>
<path d="M272.4 21.4l.4-.3 .5 .3v.5l-.5 .2-.4-.2zM284.9 21.4l.5-.3 .4 .3v.5l-.4 .2-.5-.2zM297.4 21.4l.4-.3 .5 .3v.5l-.5 .2-.4-.2zM309.9 21.4l.5-.3 .4 .3v.5l-.4 .2-.5-.2zM334 22.9h.2M334.2 21.4h.3M334.2 21.9h.3M334.2 21.1h.3M334.2 22.1h.3M334.5 21.9l.1 .1M334.5 21.4v.5M334.5 21.1l.1 .2"/>
<path d="M334.5 21.1l.1 .1M334.6 22l-.1 .1M334.6 21.3l-.1 .1M334.6 21.2v.8M404 360h185v55h-185z"/>
<circle cx="35.4" cy="21.6" r=".25"/>
<circle cx="35.4" cy="21.6" r=".41"/>
<circle cx="47.9" cy="21.6" r=".41"/>
<circle cx="47.9" cy="21.6" r=".25"/>
<circle cx="60.3" cy="21.6" r=".41"/>
<circle cx="60.3" cy="21.6" r=".25"/>
<circle cx="72.8" cy="21.6" r=".25"/>
<circle cx="72.9" cy="21.6" r=".41"/>
<circle cx="85.3" cy="21.6" r=".25"/>
<circle cx="85.4" cy="21.6" r=".41"/>
<circle cx="97.9" cy="21.6" r=".41"/>
<circle cx="97.9" cy="21.6" r=".25"/>
<circle cx="110.4" cy="21.6" r=".41"/>
<circle cx="110.4" cy="21.6" r=".25"/>
<circle cx="122.8" cy="21.6" r=".25"/>
<circle cx="122.9" cy="21.6" r=".41"/>
<circle cx="135.3" cy="21.6" r=".41"/>
<circle cx="135.3" cy="21.6" r=".25"/>
<circle cx="147.9" cy="21.6" r=".25"/>
<circle cx="147.9" cy="21.6" r=".41"/>
<circle cx="160.3" cy="21.6" r=".25"/>
<circle cx="160.4" cy="21.6" r=".41"/>
<circle cx="172.8" cy="21.6" r=".41"/>
<circle cx="172.8" cy="21.6" r=".25"/>
<circle cx="185.3" cy="21.6" r=".41"/>
<circle cx="185.3" cy="21.6" r=".25"/>
<circle cx="197.8" cy="21.6" r=".25"/>
<circle cx="197.9" cy="21.6" r=".41"/>
<circle cx="210.3" cy="21.6" r=".41"/>
<circle cx="210.4" cy="21.6" r=".25"/>
<circle cx="222.8" cy="21.6" r=".25"/>
<circle cx="222.9" cy="21.6" r=".41"/>
<circle cx="235.3" cy="21.6" r=".41"/>
<circle cx="235.4" cy="21.6" r=".25"/>
<circle cx="247.8" cy="21.6" r=".25"/>
<circle cx="247.9" cy="21.6" r=".41"/>
<circle cx="260.3" cy="21.6" r=".25"/>
<circle cx="260.4" cy="21.6" r=".41"/>
<circle cx="272.8" cy="21.6" r=".41"/>
<circle cx="272.8" cy="21.6" r=".25"/>
<circle cx="285.3" cy="21.6" r=".25"/>
<circle cx="285.4" cy="21.6" r=".41"/>
<circle cx="297.8" cy="21.6" r=".41"/>
<circle cx="297.9" cy="21.6" r=".25"/>
<circle cx="310.3" cy="21.6" r=".25"/>
<circle cx="310.4" cy="21.6" r=".41"/>
</g>
<g font-size="5">
<text x="456" y="366.3">PSH24-001.00</text>
<text x="456" y="376.3">Узел PSH24-001.00 (сборочная единица)</text>
</g>
<text font-size="4" x="406" y="401">ООО «Европит»</text>
<g font-size="3.5">
<text x="308.6" y="93.4">Вид изометрический</text>
<text x="399" y="303.9">Технические требования:</text>
<text x="25" y="391.9">Состав сборки:</text>
</g>
<g font-size="3.2">
<text x="180.3" y="13.7">2</text>
<text x="25.3" y="22.6">1</text>
<text x="454" y="387.8">—</text>
<text x="545" y="387.8">41.1 кг</text>
<text x="568" y="387.8">1:20</text>
<text x="531" y="413.8">1</text>
<text x="561" y="413.8">1</text>
</g>
<g font-size="3">
<text x="399" y="309.8">1. Сборку и сварку выполнять по данному чертежу.</text>
<text x="399" y="314.8">2. Швы сварные — по ГОСТ 14771-2005 / ГОСТ 5264-80; контроль по ГОСТ 3242-79.</text>
<text x="399" y="319.8">3. Отклонения при сборке — по ГОСТ 25058-2016, класс точности Н.</text>
<text x="399" y="324.8">4. Покрытие лакокрасочное — по ГОСТ 9.401-91 (цвет по согласованию).</text>
<text x="399" y="329.8">5. Трущиеся поверхности смазать ЛИТОЛ-24 (ГОСТ 21150-2018).</text>
</g>
<g font-size="2.8">
<text x="26" y="396.2">Поз.</text>
<text x="36" y="396.3">Обозначение</text>
<text x="78" y="396.2">Наименование</text>
<text x="148" y="396.2">Кол.</text>
<text x="27" y="402.7">1</text>
<text x="27" y="407.7">2</text>
<text x="36" y="402.7">DIN 929 M10</text>
<text x="36" y="407.7">PSH24-001.01</text>
<text x="78" y="402.7">Гайка приварная шестигранная М10</text>
<text x="78" y="407.7">Панель гнутая, s=4,8</text>
<text x="148" y="402.7">23</text>
<text x="148" y="407.7">1</text>
</g>
<g font-size="2.5">
<text x="405" y="368.1">01</text>
<text x="419" y="368.1">Первый выпуск</text>
<text x="453.5" y="393.2">Разраб.</text>
<text x="453.5" y="398.1">Пров.</text>
<text x="406" y="406.6">г. Москва</text>
<text x="453.5" y="403.1">Т. контр.</text>
<text x="406" y="411.7">Разраб. — отдел КД</text>
<text x="453.5" y="408.1">Н. контр.</text>
<text x="453.5" y="413.1">Утв.</text>
<text x="531" y="409.6">Лист</text>
<text x="561" y="409.6">Листов</text>
</g>
<g font-size="2.1">
<text x="405" y="363">Изм.</text>
<text x="412" y="363">Лист</text>
<text x="419" y="363">№ докум.</text>
<text x="439" y="363">Подп.</text>
<text x="446" y="363">Дата</text>
<text x="454" y="382.3">Материал</text>
<text x="530" y="382.3">Лит.</text>
<text x="545" y="382.3">Масса</text>
<text x="568" y="382.4">Масштаб</text>
</g>
</svg>
